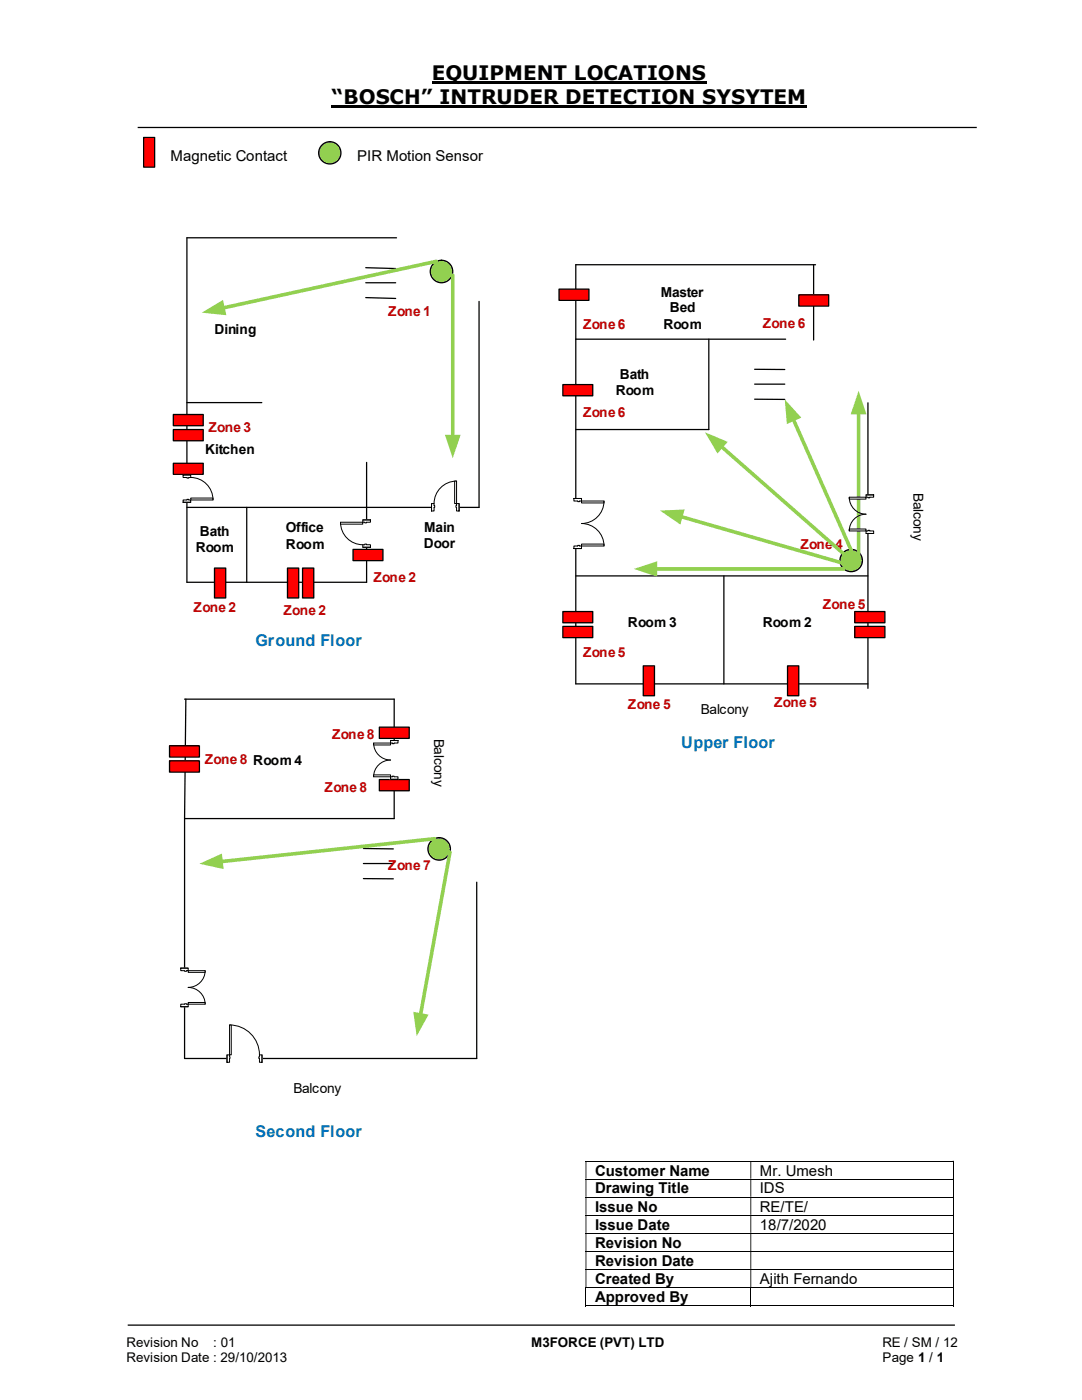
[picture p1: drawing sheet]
<svg xmlns="http://www.w3.org/2000/svg" width="216mm" height="279mm" viewBox="0 0 216 279" stroke-linecap="round" stroke-linejoin="round" font-family="sans-serif">
<path d="M86.1 16.5h54.9M66.2 21.3h94.8" fill="none" stroke="#000" stroke-width=".42"/>
<path d="M27.5 25.4h167.4M25.5 264.5h165" fill="none" stroke="#000" stroke-width=".25"/>
<g fill="none" stroke="#000" stroke-width=".2">
<path d="M116.8 231.7h73.3M116.8 235.3h73.3M116.8 238.9h73.3M190.2 231.8v3.4M190.2 235.4v3.4M190.2 239v3.4M116.8 242.5h73.3M116.8 246.1h73.3M116.8 249.7h73.3M116.8 253.3h73.3M116.8 257h73.3M116.9 257v3.6"/>
<path d="M149.8 257v3.6M190.2 242.6v3.4M190.2 246.2v3.5M190.2 249.8v3.4M190.2 253.4v3.5M190.2 257v3.6M116.8 260.6h32.9M149.9 260.6h40.2"/>
</g>
<g fill="#000">
<path d="M190.1 231.6h.2v.2h-.2zM116.8 231.8h.2v3.4h-.2zM149.7 231.8h.2v3.4h-.2z" fill-rule="evenodd"/>
<path d="M190.1 235.2h.2v.2h-.2zM116.8 235.4h.2v3.4h-.2zM149.7 235.4h.2v3.4h-.2z" fill-rule="evenodd"/>
<path d="M190.1 238.8h.2v.2h-.2zM116.8 239h.2v3.4h-.2zM149.7 239h.2v3.4h-.2z" fill-rule="evenodd"/>
<path d="M190.1 242.4h.2v.2h-.2zM116.8 242.6h.2v3.4h-.2zM149.7 242.6h.2v3.4h-.2z" fill-rule="evenodd"/>
<path d="M190.1 246h.2v.2h-.2zM116.8 246.2h.2v3.5h-.2zM149.7 246.2h.2v3.5h-.2z" fill-rule="evenodd"/>
<path d="M190.1 249.7h.2v.1h-.2zM116.8 249.8h.2v3.4h-.2zM149.7 249.8h.2v3.4h-.2z" fill-rule="evenodd"/>
<path d="M190.1 253.2h.2v.2h-.2zM116.8 253.4h.2v3.5h-.2zM149.7 253.4h.2v3.5h-.2z" fill-rule="evenodd"/>
</g>
<path d="M190.1 256.9h.2v.1h-.2zM190.1 260.5h.2v.1h-.2z" fill="#000"/>
<path d="M28.7 27.4h2.2v6h-2.2z" fill="#f00"/>
<path d="M28.7 27.4h2.2v6h-2.2z" fill="none" stroke="#000" stroke-width=".25"/>
<circle cx="65.8" cy="30.5" r="2.23" fill="#92d050"/>
<g fill="none" stroke="#000" stroke-width=".25">
<path d="M73 53.4l6 .2M73 56.4h6M73 59.4l6 .2M79.1 47.5h-41.8v68.7h35.9v-23.9M95.6 60.2v41.1h-58.3M37.3 80.3h14.9M49.2 101.3v14.9"/>
<circle cx="65.8" cy="30.5" r="2.23"/>
</g>
<circle cx="88.1" cy="54.2" r="2.24" fill="#92d050"/>
<circle cx="88.1" cy="54.2" r="2.24" fill="none" stroke="#000" stroke-width=".25"/>
<path d="M87.1 52.2l-42.7 9.3" fill="none" stroke="#92d050" stroke-width=".72"/>
<path d="M40.3 62.4l4.2-2.5 .7 3z" fill="#92d050"/>
<path d="M90.3 54.9v32.3" fill="none" stroke="#92d050" stroke-width=".72"/>
<path d="M88.8 86.8h3.1l-1.6 4.6z" fill="#92d050"/>
<path d="M72.3 103.8h1.7v5.4h-1.7z" fill-rule="evenodd" fill="#fff"/>
<path d="M72.3 103.8h1.7v5.4h-1.7z" fill="none" stroke="#fff" stroke-width=".2"/>
<path d="M72.4 103.8v.4h1.5v-.4zM72.4 108.7h1.5v.5h-1.5z" fill-rule="evenodd" fill="#fff"/>
<path d="M72.8 104.2h-.4v-.4h1.5v.4h-.7M72.8 108.7h-.4v.5h1.5v-.5h-.7" fill="none" stroke="#000" stroke-width=".2"/>
<path d="M72.8 104.2v.2h.4v-.2zM72.8 108.6h.4v.1h-.4z" fill-rule="evenodd" fill="#fff"/>
<path d="M67.9 104.2a4.5 4.5 0 0 0 4.5 4.5M72.4 103.8h1.5M72.4 109.2h1.5M72.8 104.2v.2h.4v-.2M72.8 108.7v-.1h.4v.1" fill="none" stroke="#000" stroke-width=".2"/>
<path d="M67.9 104.2h4.5v.4h-4.5z" fill="#fff"/>
<path d="M67.9 104.2h4.5v.4h-4.5z" fill="none" stroke="#000" stroke-width=".2"/>
<path d="M86.1 100.5h5.5v1.6h-5.5z" fill="#fff"/>
<path d="M86.1 100.5h5.5v1.6h-5.5z" fill="none" stroke="#fff" stroke-width=".2"/>
<path d="M91.1 100.5v1.5h.5v-1.5zM86.1 100.5h.5v1.5h-.5z" fill-rule="evenodd" fill="#fff"/>
<path d="M86.6 100.9v-.4h-.5v1.5h.5v-.7M91.1 100.9v-.4h.5v1.5h-.5v-.7" fill="none" stroke="#000" stroke-width=".2"/>
<path d="M91 100.9v.4h.1v-.4zM86.6 100.9h.1v.4h-.1z" fill-rule="evenodd" fill="#fff"/>
<path d="M91.1 96a4.5 4.5 0 0 0-4.5 4.5M86.1 100.5v1.5M86.6 100.9h.1v.4h-.1M91.1 100.9h-.1v.4h.1M91.6 100.5v1.5" fill="none" stroke="#000" stroke-width=".2"/>
<path d="M90.7 96h.4v4.5h-.4z" fill-rule="evenodd" fill="#fff"/>
<path d="M90.7 96h.4v4.5h-.4z" fill="none" stroke="#000" stroke-width=".2"/>
<path d="M36.5 94.8h1.6v5.4h-1.6z" fill-rule="evenodd" fill="#fff"/>
<path d="M36.5 94.8h1.6v5.4h-1.6z" fill="none" stroke="#fff" stroke-width=".2"/>
<path d="M36.5 99.8v.4h1.6v-.4zM36.5 94.8h1.6v.5h-1.6z" fill-rule="evenodd" fill="#fff"/>
<path d="M37.3 99.8h-.8v.4h1.6v-.4h-.4M37.3 95.3h-.8v-.5h1.6v.5h-.4" fill="none" stroke="#000" stroke-width=".2"/>
<path d="M37.3 99.7v.1h.4v-.1zM37.3 95.3h.4v.1h-.4z" fill-rule="evenodd" fill="#fff"/>
<path d="M36.5 94.8h1.6M37.3 99.8v-.1h.4v.1M37.3 95.3v.1h.4v-.1M38.1 95.3a4.5 4.5 0 0 1 4.4 4.5M36.5 100.2h1.6" fill="none" stroke="#000" stroke-width=".2"/>
<path d="M38.1 99.4h4.4v.4h-4.4z" fill="#fff"/>
<path d="M38.1 99.4h4.4v.4h-4.4z" fill="none" stroke="#000" stroke-width=".2"/>
<path d="M141.4 67.7v18h-26.5M150.6 73.7h6M150.6 76.7h6M150.6 79.7h6M156.8 67.7h-41.9v68.8h58.3M173.2 80.4v57M114.9 114.9h58.3M144.4 114.9v21.6" fill="none" stroke="#000" stroke-width=".25"/>
<path d="M34.6 85.7h6v2.3h-6z" fill-rule="evenodd" fill="#f00"/>
<path d="M162.3 52.8v15.1M34.6 85.7h6v2.3h-6z" fill="none" stroke="#000" stroke-width=".25"/>
<path d="M112.3 76.8h6v2.2h-6z" fill-rule="evenodd" fill="#f00"/>
<path d="M112.3 76.8h6v2.2h-6z" fill="none" stroke="#000" stroke-width=".25"/>
<path d="M170.6 125h6v2.3h-6z" fill-rule="evenodd" fill="#f00"/>
<path d="M170.6 125h6v2.3h-6z" fill="none" stroke="#000" stroke-width=".25"/>
<path d="M170.6 122h6v2.3h-6z" fill-rule="evenodd" fill="#f00"/>
<path d="M36.8 139.5h41.9v23.9M37.1 139.5l-.3 23.9M170.6 122h6v2.3h-6z" fill="none" stroke="#000" stroke-width=".25"/>
<path d="M159.4 58.8h6v2.3h-6z" fill-rule="evenodd" fill="#f00"/>
<path d="M159.4 58.8h6v2.3h-6z" fill="none" stroke="#000" stroke-width=".25"/>
<path d="M34.6 92.5h6v2.2h-6z" fill-rule="evenodd" fill="#f00"/>
<path d="M114.9 52.8v14.9M34.6 92.5h6v2.2h-6z" fill="none" stroke="#000" stroke-width=".25"/>
<path d="M111.5 57.7h6v2.2h-6z" fill-rule="evenodd" fill="#f00"/>
<path d="M111.5 57.7h6v2.2h-6z" fill="none" stroke="#000" stroke-width=".25"/>
<path d="M42.8 113.4h2.2v5.9h-2.2z" fill="#f00"/>
<path d="M42.8 113.4h2.2v5.9h-2.2z" fill="none" stroke="#000" stroke-width=".25"/>
<path d="M157.1 132.9h2.3v6h-2.3z" fill="#f00"/>
<path d="M157.1 132.9h2.3v6h-2.3z" fill="none" stroke="#000" stroke-width=".25"/>
<path d="M128.4 132.9h2.2v6h-2.2z" fill="#f00"/>
<path d="M128.4 132.9h2.2v6h-2.2z" fill="none" stroke="#000" stroke-width=".25"/>
<circle cx="169.8" cy="111.9" r="2.24" fill="#92d050"/>
<circle cx="169.8" cy="111.9" r="2.24" fill="none" stroke="#000" stroke-width=".25"/>
<path d="M171.3 82.3v28.8" fill="none" stroke="#92d050" stroke-width=".72"/>
<path d="M171.3 78l1.6 4.7h-3.1z" fill="#92d050"/>
<path d="M112.3 125h6v2.3h-6z" fill-rule="evenodd" fill="#f00"/>
<path d="M112.3 125h6v2.3h-6z" fill="none" stroke="#000" stroke-width=".25"/>
<path d="M112.3 122h6v2.3h-6z" fill-rule="evenodd" fill="#f00"/>
<path d="M112.3 122h6v2.3h-6zM36.8 163.4h41.9M72.5 169.3l6 .1M72.5 172.3h6M72.5 175.3l6 .1M36.8 211.2h58.3" fill="none" stroke="#000" stroke-width=".25"/>
<path d="M33.8 151.8h6v2.3h-6z" fill-rule="evenodd" fill="#f00"/>
<path d="M33.8 151.8h6v2.3h-6z" fill="none" stroke="#000" stroke-width=".25"/>
<path d="M33.8 148.8h6v2.3h-6z" fill-rule="evenodd" fill="#f00"/>
<path d="M33.8 148.8h6v2.3h-6z" fill="none" stroke="#000" stroke-width=".25"/>
<path d="M75.7 145.1h6v2.3h-6z" fill-rule="evenodd" fill="#f00"/>
<path d="M75.7 145.1h6v2.3h-6z" fill="none" stroke="#000" stroke-width=".25"/>
<path d="M75.7 155.6h6v2.2h-6z" fill-rule="evenodd" fill="#f00"/>
<path d="M75.7 155.6h6v2.2h-6zM36.8 163.4v47.8M95.1 176.1v35.1" fill="none" stroke="#000" stroke-width=".25"/>
<path d="M57.4 113.4h2.2v5.9h-2.2z" fill="#f00"/>
<path d="M57.4 113.4h2.2v5.9h-2.2z" fill="none" stroke="#000" stroke-width=".25"/>
<path d="M60.4 113.4h2.2v5.9h-2.2z" fill="#f00"/>
<path d="M60.4 113.4h2.2v5.9h-2.2z" fill="none" stroke="#000" stroke-width=".25"/>
<path d="M70.4 109.6h6v2.3h-6z" fill-rule="evenodd" fill="#f00"/>
<path d="M70.4 109.6h6v2.3h-6z" fill="none" stroke="#000" stroke-width=".25"/>
<path d="M34.6 82.7h6v2.3h-6z" fill-rule="evenodd" fill="#f00"/>
<path d="M34.6 82.7h6v2.3h-6z" fill="none" stroke="#000" stroke-width=".25"/>
<path d="M114.5 99.5h1.6v10h-1.6z" fill-rule="evenodd" fill="#fff"/>
<path d="M114.5 99.5h1.6v10h-1.6z" fill="none" stroke="#fff" stroke-width=".2"/>
<path d="M114.5 109v.5h1.5v-.5zM114.5 99.5h1.5v.5h-1.5z" fill-rule="evenodd" fill="#fff"/>
<path d="M115.3 100h-.8v-.5h1.5v.5h-.3M115.3 109h-.8v.5h1.5v-.5h-.3" fill="none" stroke="#000" stroke-width=".2"/>
<path d="M115.3 108.8v.2h.4v-.2zM115.3 100h.4v.1h-.4z" fill-rule="evenodd" fill="#fff"/>
<path d="M114.5 99.5h1.5M115.3 100v.1h.4v-.1M120.5 100a4.5 4.5 0 0 1-4.5 4.5 4.5 4.5 0 0 1 4.5 4.5M114.5 109.5h1.5M115.3 109v-.2h.4v.2" fill="none" stroke="#000" stroke-width=".2"/>
<path d="M116 100h4.5v.4h-4.5z" fill="#fff"/>
<path d="M116 100h4.5v.4h-4.5z" fill="none" stroke="#000" stroke-width=".2"/>
<path d="M116 108.6h4.5v.4h-4.5z" fill="#fff"/>
<path d="M116 108.6h4.5v.4h-4.5z" fill="none" stroke="#000" stroke-width=".2"/>
<path d="M172.8 98.8h1.6v7.7h-1.6z" fill-rule="evenodd" fill="#fff"/>
<path d="M172.8 98.8h1.6v7.7h-1.6z" fill="none" stroke="#fff" stroke-width=".2"/>
<path d="M172.8 98.8v.4h1.5v-.4zM172.8 106h1.5v.5h-1.5z" fill-rule="evenodd" fill="#fff"/>
<path d="M173.2 99.2h-.4v-.4h1.5v.4h-.7M173.2 106h-.4v.5h1.5v-.5h-.7" fill="none" stroke="#000" stroke-width=".2"/>
<path d="M173.2 99.2v.2h.4v-.2zM173.2 105.8h.4v.2h-.4z" fill-rule="evenodd" fill="#fff"/>
<path d="M169.5 99.2a3.4 3.4 0 0 0 3.3 3.4 3.3 3.3 0 0 0-3.3 3.4M172.8 98.8h1.5M173.2 99.2v.2h.4v-.2M172.8 106.5h1.5M173.2 106v-.2h.4v.2" fill="none" stroke="#000" stroke-width=".2"/>
<path d="M169.5 105.6h3.3v.4h-3.3z" fill="#fff"/>
<path d="M169.5 105.6h3.3v.4h-3.3z" fill="none" stroke="#000" stroke-width=".2"/>
<path d="M169.5 99.2h3.3v.4h-3.3z" fill="#fff"/>
<path d="M169.5 99.2h3.3v.4h-3.3z" fill="none" stroke="#000" stroke-width=".2"/>
<path d="M143.9 89.1l24.2 21.3" fill="none" stroke="#92d050" stroke-width=".72"/>
<path d="M140.7 86.3l4.5 1.9-2 2.3z" fill="#92d050"/>
<path d="M158.3 83.7l11.5 26.1" fill="none" stroke="#92d050" stroke-width=".72"/>
<path d="M156.6 79.7l3.3 3.7-2.9 1.2z" fill="#92d050"/>
<path d="M135.8 103.1l33.1 9.5" fill="none" stroke="#92d050" stroke-width=".72"/>
<path d="M131.7 101.9l4.9-.2-.8 3z" fill="#92d050"/>
<path d="M130.8 113.5h37.6" fill="none" stroke="#92d050" stroke-width=".72"/>
<g fill="#92d050">
<path d="M126.5 113.5l4.6-1.5v3.1z"/>
<circle cx="87.6" cy="169.4" r="2.24"/>
</g>
<circle cx="87.6" cy="169.4" r="2.24" fill="none" stroke="#000" stroke-width=".25"/>
<path d="M86.7 167.4l-42.6 4.6" fill="none" stroke="#92d050" stroke-width=".72"/>
<path d="M39.8 172.4l4.5-2.1 .3 3.1z" fill="#92d050"/>
<path d="M89.8 170.1l-5.9 32.5" fill="none" stroke="#92d050" stroke-width=".72"/>
<path d="M82.5 201.9l3 .6-2.4 4.3z" fill="#92d050"/>
<path d="M114.9 52.8h47.8" fill="none" stroke="#000" stroke-width=".25"/>
<path d="M77.9 147.8h1.6v7.7h-1.6z" fill-rule="evenodd" fill="#fff"/>
<path d="M77.9 147.8h1.6v7.7h-1.6z" fill="none" stroke="#fff" stroke-width=".2"/>
<path d="M77.9 147.8v.5h1.5v-.5zM77.9 155h1.5v.5h-1.5z" fill-rule="evenodd" fill="#fff"/>
<path d="M78.3 148.3h-.4v-.5h1.5v.5h-.7M78.3 155h-.4v.5h1.5v-.5h-.7" fill="none" stroke="#000" stroke-width=".2"/>
<path d="M78.3 148.3v.1h.4v-.1zM78.3 154.9h.4v.1h-.4z" fill-rule="evenodd" fill="#fff"/>
<path d="M74.5 148.3a3.4 3.4 0 0 0 3.4 3.4 3.4 3.4 0 0 0-3.4 3.3M77.9 147.8h1.5M77.9 155.5h1.5M78.3 148.3v.1h.4v-.1M78.3 155v-.1h.4v.1" fill="none" stroke="#000" stroke-width=".2"/>
<path d="M74.5 154.6h3.4v.4h-3.4z" fill="#fff"/>
<path d="M74.5 154.6h3.4v.4h-3.4z" fill="none" stroke="#000" stroke-width=".2"/>
<path d="M74.5 148.3h3.4v.4h-3.4z" fill="#fff"/>
<path d="M74.5 148.3h3.4v.4h-3.4z" fill="none" stroke="#000" stroke-width=".2"/>
<path d="M45.3 210.5h7v1.5h-7z" fill="#fff"/>
<path d="M45.3 210.5h7v1.5h-7z" fill="none" stroke="#fff" stroke-width=".2"/>
<path d="M45.3 210.5h.5v1.5h-.5zM51.8 210.5v1.5h.5v-1.5z" fill-rule="evenodd" fill="#fff"/>
<path d="M45.8 210.9v-.4h-.5v1.5h.5v-.8M51.8 210.9v-.4h.5v1.5h-.5v-.8" fill="none" stroke="#000" stroke-width=".2"/>
<path d="M45.8 210.9l.1 .3zM51.6 210.9v.3h.2v-.3z" fill-rule="evenodd" fill="#fff"/>
<path d="M45.3 210.5v1.5M45.8 204.6a6 6 0 0 1 6 5.9M45.8 210.9v.3M51.8 210.9h-.2v.3h.2M52.3 210.5v1.5" fill="none" stroke="#000" stroke-width=".2"/>
<path d="M45.8 204.6h.3v5.9h-.3z" fill-rule="evenodd" fill="#fff"/>
<path d="M45.8 204.6h.3v5.9h-.3z" fill="none" stroke="#000" stroke-width=".2"/>
<path d="M36 193.2h1.6v7.7h-1.6z" fill-rule="evenodd" fill="#fff"/>
<path d="M36 193.2h1.6v7.7h-1.6z" fill="none" stroke="#fff" stroke-width=".2"/>
<path d="M36.1 200.4v.5h1.4v-.5zM36.1 193.2h1.4v.5h-1.4z" fill-rule="evenodd" fill="#fff"/>
<path d="M36.8 193.7h-.7v-.5h1.4v.5h-.3M36.8 200.4h-.7v.5h1.4v-.5h-.3" fill="none" stroke="#000" stroke-width=".2"/>
<path d="M36.8 200.3l.4 .1zM36.8 193.7h.4v.1h-.4z" fill-rule="evenodd" fill="#fff"/>
<path d="M36.1 193.2h1.4M36.8 193.7v.1h.4v-.1M40.9 193.7a3.4 3.4 0 0 1-3.4 3.4 3.4 3.4 0 0 1 3.4 3.3M36.1 200.9h1.4M36.8 200.4h.4" fill="none" stroke="#000" stroke-width=".2"/>
<path d="M37.5 193.7h3.4v.4h-3.4z" fill="#fff"/>
<path d="M37.5 193.7h3.4v.4h-3.4z" fill="none" stroke="#000" stroke-width=".2"/>
<path d="M37.5 200.1h3.4v.3h-3.4z" fill="#fff"/>
<path d="M37.5 200.1h3.4v.3h-3.4z" fill="none" stroke="#000" stroke-width=".2"/>
<g font-size="4">
<text x="86.1" y="16">EQUIPMENT LOCATIONS</text>
<text x="66.2" y="20.8">“BOSCH” INTRUDER DETECTION SYSYTEM</text>
</g>
<g font-size="3.2" fill="#0070c0">
<text x="51" y="129">Ground Floor</text>
<text x="135.9" y="149.3">Upper Floor</text>
<text x="51" y="227">Second Floor</text>
</g>
<g font-size="3">
<text x="34" y="32.1">Magnetic Contact</text>
<text x="71.3" y="32.1">PIR Motion Sensor</text>
<text x="118.7" y="234.6">Customer Name</text>
<text x="118.7" y="238.2">Drawing Title</text>
<text x="151.6" y="234.6">Mr. Umesh</text>
<text x="151.6" y="238.2">IDS</text>
<text x="118.7" y="241.8">Issue No</text>
<text x="118.7" y="245.4">Issue Date</text>
<text x="151.6" y="241.8">RE/TE/</text>
<text x="151.6" y="245.4">18/7/2020</text>
<text x="118.7" y="249">Revision No</text>
<text x="118.7" y="252.6">Revision Date</text>
<text x="118.7" y="256.2">Created By</text>
<text x="151.6" y="256.2">Ajith Fernando</text>
<text x="118.7" y="259.8">Approved By</text>
</g>
<g font-size="2.7">
<text x="131.9" y="59.2">Master</text>
<text x="132.4" y="65.6">Room</text>
<text x="133.6" y="62.4">Bed</text>
<text x="42.8" y="66.6">Dining</text>
<text x="123.7" y="75.7">Bath</text>
<text x="122.9" y="78.9">Room</text>
<text x="40.9" y="90.6">Kitchen</text>
<text x="182.3" y="98.4" transform="rotate(90 182.3 98.4)">Balcony</text>
<text x="39.9" y="106.9">Bath</text>
<text x="57.1" y="106.3">Office</text>
<text x="84.6" y="106.2">Main</text>
<text x="39.1" y="110.1">Room</text>
<text x="57.1" y="109.5">Room</text>
<text x="84.6" y="109.4">Door</text>
<text x="125.3" y="125.1">Room 3</text>
<text x="152.2" y="125.1">Room 2</text>
<text x="139.8" y="142.4">Balcony</text>
<text x="86.6" y="147.4" transform="rotate(90 86.6 147.4)">Balcony</text>
<text x="58.5" y="218.1">Balcony</text>
<text x="25.2" y="268.8">Revision No</text>
<text x="42.6" y="268.8">: 01</text>
<text x="106" y="268.8">M3FORCE (PVT) LTD</text>
<text x="176.1" y="268.8">RE / SM / 12</text>
<text x="25.2" y="271.8">Revision Date : 29/10/2013</text>
<text x="176.1" y="271.8">Page 1 / 1</text>
</g>
<g font-size="2.7" fill="#c00000">
<text x="77.5" y="63">Zone 1</text>
<text x="116.4" y="65.7">Zone 6</text>
<text x="152.2" y="65.4">Zone 6</text>
<text x="116.4" y="83.3">Zone 6</text>
<text x="41.6" y="86.3">Zone 3</text>
<text x="159.7" y="109.5">Zone 4</text>
<text x="74.5" y="116.2">Zone 2</text>
<text x="38.6" y="122.2">Zone 2</text>
<text x="56.6" y="122.8">Zone 2</text>
<text x="164.2" y="121.5">Zone 5</text>
<text x="116.4" y="131.1">Zone 5</text>
<text x="125.3" y="141.5">Zone 5</text>
<text x="154.5" y="141.2">Zone 5</text>
<text x="66.3" y="147.5">Zone 8</text>
<text x="40.9" y="152.4">Zone 8 Room 4</text>
<text x="64.8" y="158">Zone 8</text>
<text x="77.5" y="173.7">Zone 7</text>
</g>
</svg>
